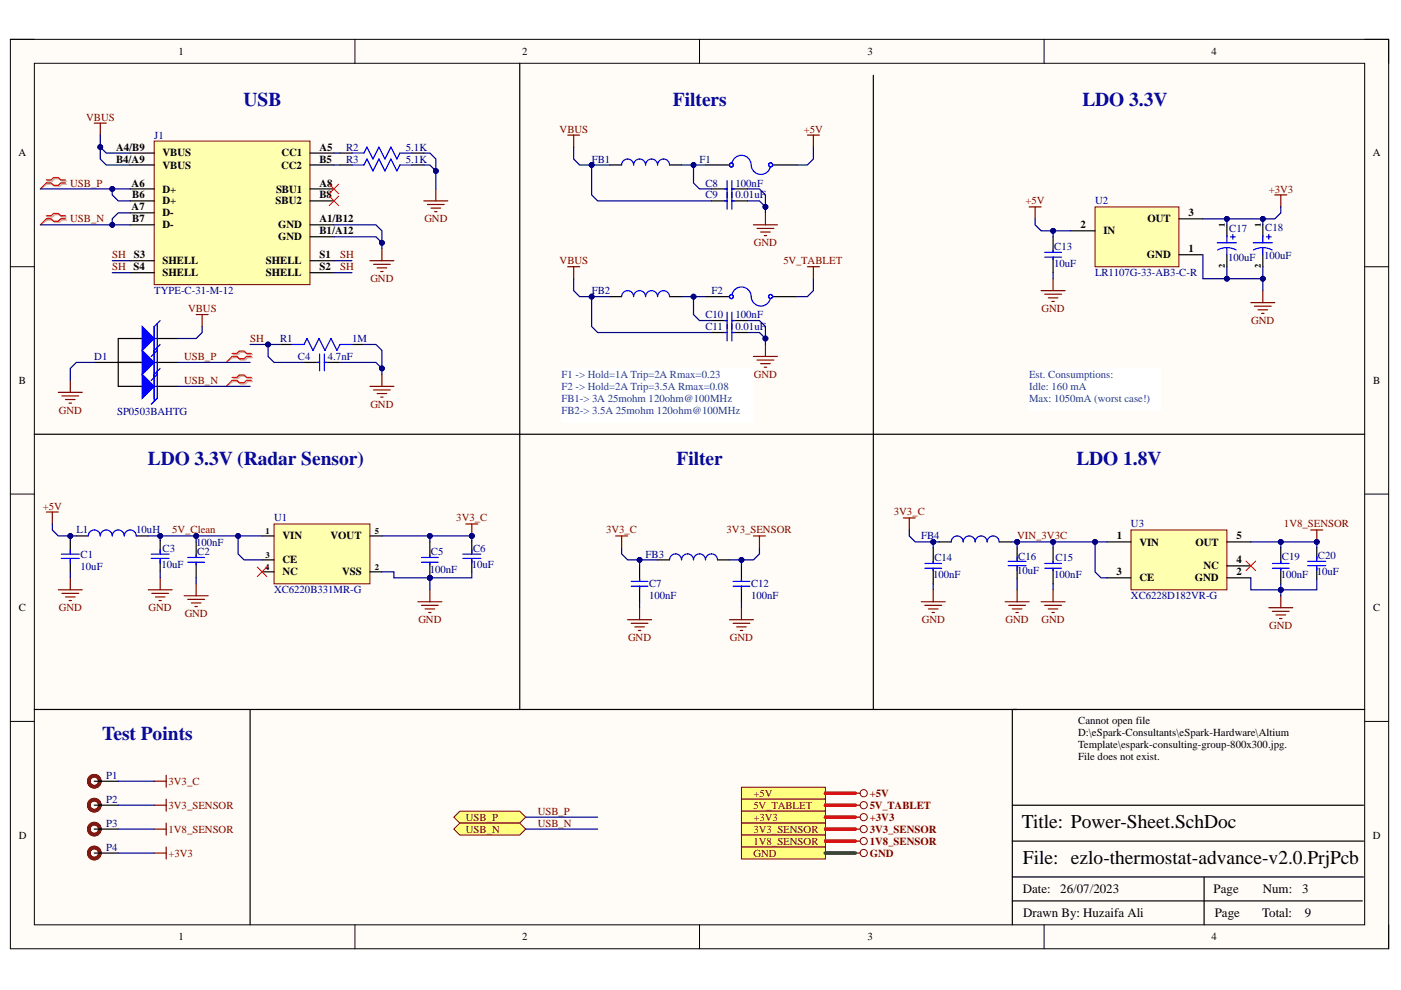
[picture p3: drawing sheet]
<svg xmlns="http://www.w3.org/2000/svg" width="297mm" height="210mm" viewBox="0 0 297 210" stroke-linecap="round" stroke-linejoin="round" font-family="sans-serif">
<path d="M2.2 8.3h292.2v192.9h-292.2z" fill-rule="evenodd" fill="#fffcf8"/>
<path d="M2.2 8.3h292.2v192.9h-292.2z" fill="none" stroke="#000" stroke-width=".21"/>
<path d="M7.3 13.4h282v182.7h-282z" fill-rule="evenodd" fill="#fffcf8"/>
<g fill="none" stroke="#000" stroke-width=".21">
<path d="M2.2 8.3h5.1M7.3 13.4h282v182.7h-282zM75.3 8.3v5.1M148.3 8.3v5.1M221.4 8.3v5.1M289.3 8.3h5.1v5.1M2.2 56.5h5.1M289.3 56.6h5.1M2.2 104.8h5.1M289.3 104.8h5.1M2.2 153h5.1M289.3 153h5.1"/>
<path d="M75.3 196.1v5.1M148.3 196.1v5.1M221.4 196.1v5.1M294.4 196.1v5.1"/>
</g>
<path d="M289.3 150.4h-74.7v45.7M214.6 178.3h74.5M214.6 170.7h74.5M214.6 191h74.2M214.6 185.9h74.5M255.3 185.9v10.2" fill="none" stroke="#000" stroke-width=".25"/>
<path d="M232.2 43.9h17.8v12.7h-17.8z" fill-rule="evenodd" fill="#ffffb0"/>
<path d="M232.2 43.9h17.8v12.7h-17.8z" fill="none" stroke="#800000" stroke-width=".21"/>
<path d="M227.1 48.9h5.1M250 54h5M250 46.4h5" fill="none" stroke="#000" stroke-width=".25"/>
<g fill="none" stroke="#800000" stroke-width=".25">
<path d="M218.2 43.9h2.5M219.5 43.9v2.5M270.3 41.3h2.5M271.5 41.3v2.6M265.2 64.2h5.1M266 64.9h3.5M266.7 65.7h2.1M267.5 66.4h.5M267.7 61.6v2.6M88.6 127.6h5.1M89.4 128.3h3.5M90.1 129.1h2.1"/>
<path d="M90.9 129.9h.5M91.1 125v2.6"/>
</g>
<path d="M32.7 29.9h33v30.5h-33z" fill-rule="evenodd" fill="#ffffb0"/>
<path d="M32.7 29.9h33v30.5h-33z" fill="none" stroke="#800000" stroke-width=".21"/>
<g fill="none" stroke="#000" stroke-width=".25">
<path d="M27.6 32.4h5.1M27.6 35h5.1M65.7 32.4h5.1M65.7 35h5.1M129.3 35h2.5M142 35h2.5M27.6 47.7h5.1M27.6 40.1h5.1M27.6 45.1h5.1M27.6 42.6h5.1M27.6 55.3h5.1M27.6 57.8h5.1"/>
<path d="M65.7 47.7h5.1M65.7 40.1h5.1M65.7 50.2h5.1M65.7 42.6h5.1M65.7 55.3h5.1M65.7 57.8h5.1M20 76.8h10.2M30.2 71.8h-5.1v10.1h5.1M32.7 76.8h5.1M32.7 71.8h5.1M129.3 62.9h2.5M142 62.9h2.5"/>
<path d="M32.7 81.9h5.1"/>
</g>
<g fill="none" stroke="#800000" stroke-width=".25">
<path d="M20 26.1h2.5M21.3 26.1v2.5M120.4 28.6h2.5M121.6 28.6v2.6M171.2 28.6h2.5M172.5 28.6v2.6M78.4 55.3h5.1M79.2 56h3.5M80 56.8h2M80.7 57.6h.5M81 52.7v2.6M89.9 42.6h5"/>
<path d="M90.6 43.4h3.6M91.4 44.1h2M92.2 44.9h.5M92.4 40.1v2.5M120.4 56.6h2.5M121.6 56.6v2.5M159.7 47.7h5.1M160.5 48.4h3.6M161.3 49.2h2M162 50h.5M162.3 45.1v2.6M171.2 56.6h2.5"/>
<path d="M172.5 56.6v2.5M81 79.4v2.5M159.7 75.6h5.1M160.5 76.3h3.6M161.3 77.1h2M162 77.9h.5M162.3 73v2.6M78.4 81.9h5.1M79.2 82.7h3.5M80 83.4h2M80.7 84.2h.5"/>
</g>
<path d="M69.8 39l2 2.1M71.8 39l-2 2.1M69.8 41.6l2 2M71.8 41.6l-2 2" fill="none" stroke="#f00" stroke-width=".21"/>
<path d="M131.8 35a1.27 1.27 0 0 1 1.3-1.3 1.27 1.27 0 0 1 1.2 1.3 1.27 1.27 0 0 1 1.3-1.3 1.27 1.27 0 0 1 1.3 1.3 1.27 1.27 0 0 1 1.2-1.3 1.27 1.27 0 0 1 1.3 1.3 1.27 1.27 0 0 1 1.3-1.3 1.27 1.27 0 0 1 1.3 1.3M131.8 62.9a1.27 1.27 0 0 1 1.3-1.3 1.27 1.27 0 0 1 1.2 1.3 1.27 1.27 0 0 1 1.3-1.3 1.27 1.27 0 0 1 1.3 1.3 1.27 1.27 0 0 1 1.2-1.3 1.27 1.27 0 0 1 1.3 1.3 1.27 1.27 0 0 1 1.3-1.3 1.27 1.27 0 0 1 1.3 1.3" fill="none" stroke="#00f" stroke-width=".25"/>
<path d="M30.2 69.2l2.5 2.6-2.5 2.5z" fill="#00f"/>
<path d="M30.2 69.2l2.5 2.6-2.5 2.5zM33.3 68.6v5.7l-1.2 1.3M34 68l-1.3 1.2v5.7" fill="none" stroke="#00f" stroke-width=".25"/>
<path d="M30.2 74.3l2.5 2.5-2.5 2.6z" fill="#00f"/>
<path d="M30.2 74.3l2.5 2.5-2.5 2.6zM33.3 73.7v5.7l-1.2 1.2M34 73l-1.3 1.3v5.7" fill="none" stroke="#00f" stroke-width=".25"/>
<path d="M30.2 79.4l2.5 2.5-2.5 2.6z" fill="#00f"/>
<path d="M30.2 79.4l2.5 2.5-2.5 2.6zM33.3 78.7v5.8l-1.2 1.2M34 78.1l-1.3 1.3v5.7M18.7 113.6a1.27 1.27 0 0 1 1.3-1.2 1.27 1.27 0 0 1 1.3 1.2 1.27 1.27 0 0 1 1.2-1.2 1.27 1.27 0 0 1 1.3 1.2 1.27 1.27 0 0 1 1.3-1.2 1.27 1.27 0 0 1 1.2 1.2 1.27 1.27 0 0 1 1.3-1.2 1.27 1.27 0 0 1 1.3 1.2" fill="none" stroke="#00f" stroke-width=".25"/>
<g fill="none" stroke="#800000" stroke-width=".25">
<path d="M223.3 59.1v2.5M41.6 66.7h2.5M42.9 66.7v2.5M220.7 61.6h5.1M221.5 62.4h3.6M222.3 63.2h2M223 63.9h.5M12.4 83.2h5M13.1 83.9h3.6M13.9 84.7h2M14.7 85.5h.5M14.9 80.6v2.6"/>
<path d="M9.8 108.6h2.6M11.1 108.6v2.5M98.8 111.1h2.5M100 111.1v2.5M39 126.3h5.1M39.8 127.1h3.6M40.6 127.8h2M41.3 128.6h.5M41.6 123.8v2.5"/>
</g>
<path d="M16.2 113.6h2.5M28.9 113.6h2.5" fill="none" stroke="#000" stroke-width=".25"/>
<circle cx="100" cy="113.6" r=".51" fill="#000080"/>
<circle cx="100" cy="113.6" r=".51" fill="none" stroke="#000080" stroke-width=".21"/>
<path d="M139.4 118.7h2.6M152.1 118.7h2.6" fill="none" stroke="#000" stroke-width=".25"/>
<path d="M142 118.7a1.27 1.27 0 0 1 1.2-1.3 1.27 1.27 0 0 1 1.3 1.3 1.27 1.27 0 0 1 1.3-1.3 1.27 1.27 0 0 1 1.2 1.3 1.27 1.27 0 0 1 1.3-1.3 1.27 1.27 0 0 1 1.3 1.3 1.27 1.27 0 0 1 1.3-1.3 1.27 1.27 0 0 1 1.2 1.3" fill="none" stroke="#00f" stroke-width=".25"/>
<path d="M130.5 113.6h2.6M131.8 113.6v2.6M159.7 113.6h2.6M161 113.6v2.6" fill="none" stroke="#800000" stroke-width=".25"/>
<path d="M239.8 112.4h20.3v12.7h-20.3z" fill-rule="evenodd" fill="#ffffb0"/>
<path d="M239.8 112.4h20.3v12.7h-20.3z" fill="none" stroke="#800000" stroke-width=".21"/>
<path d="M199.1 114.9h2.6M211.8 114.9h2.6M234.7 114.9h5.1M260.1 114.9h5.1M260.1 120h5.1M234.7 122.5h5.1M260.1 122.5h5.1" fill="none" stroke="#000" stroke-width=".25"/>
<path d="M264.2 119l2 2M266.2 119l-2 2" fill="none" stroke="#f00" stroke-width=".21"/>
<g fill="none" stroke="#800000" stroke-width=".25">
<path d="M191.5 109.8h2.6M192.8 109.8v2.6M277.9 112.4h2.5M279.2 112.4v2.5M195.3 127.6h5.1M196.1 128.3h3.5M196.8 129.1h2.1M197.6 129.9h.5M197.9 125.1v2.5M269 128.9h5.1M269.8 129.6h3.5M270.5 130.4h2.1"/>
<path d="M271.3 131.1h.5M271.5 126.3v2.6"/>
</g>
<path d="M201.7 114.9a1.27 1.27 0 0 1 1.2-1.3 1.27 1.27 0 0 1 1.3 1.3 1.27 1.27 0 0 1 1.3-1.3 1.27 1.27 0 0 1 1.3 1.3 1.27 1.27 0 0 1 1.2-1.3 1.27 1.27 0 0 1 1.3 1.3 1.27 1.27 0 0 1 1.3-1.3 1.27 1.27 0 0 1 1.2 1.3" fill="none" stroke="#00f" stroke-width=".25"/>
<circle cx="279.2" cy="114.9" r=".51" fill="#000080"/>
<circle cx="279.2" cy="114.9" r=".51" fill="none" stroke="#000080" stroke-width=".21"/>
<g fill="none" stroke="#000" stroke-width=".25">
<path d="M110.2 13.4v137M185.2 16v134.4M72.1 32.4h2.5M72.1 35h2.5M87.3 32.5h2.6M87.3 35h2.6M150.9 42.6h3.3M150.9 40.1h3.3M155.2 42.6h3.3M155.2 40.1h3.3M223.3 50.2v3.3M223.3 54.5v3.3"/>
<path d="M260.1 47.7v2.5M260.1 54v2.6M267.7 47.7v2.5M267.7 54v2.6M59.4 73h2.5M64.5 76.8h3.3M68.8 76.8h3.3M74.6 73h2.6M150.9 70.5h3.3M150.9 68h3.3M155.2 70.5h3.3M155.2 68h3.3"/>
<path d="M7.3 92.1h282M14.9 114.6v2.6M14.9 118.7v2.5M34 114.6v2.6M34 118.7v2.5M41.6 114.9v3.3M41.6 119.2v3.3M7.3 150.4h208.3"/>
</g>
<g fill="none" stroke="#00f" stroke-width=".25">
<path d="M74.6 32.4h2.6l.6-1.2 1.3 2.5 1.2-2.5 1.3 2.5 1.3-2.5 1.2 2.5 .7-1.3 2.5 .1M74.6 35h2.6l.6-1.3 1.3 2.6 1.2-2.6 1.3 2.6 1.3-2.6 1.2 2.6 .7-1.3h2.5M154.2 38.3v6.1M155.2 38.3v6.1M153.6 42.6h.6M153.6 40.1h.6M155.2 42.6h.5M155.2 40.1h.5M221.5 53.5h3.6M221.5 54.5h3.6M223.3 53v.5M223.3 54.5v.5"/>
<path d="M258.1 51.5h4.1M260.1 52.5l.8 .1 1.2 .4M260.1 52.5l-.8 .1-1.2 .4M260.1 50v1.5M260.1 52.5v1.5M260.9 50.2h1M261.4 49.7v1M265.7 51.5h4.1M267.7 52.5l.9 .1 1.1 .4M267.7 52.5l-.8 .1-1.1 .4M267.7 50v1.5M267.7 52.5v1.5"/>
<path d="M268.5 50.2h1M269 49.7v1M61.9 73h2.6l.6-1.2 1.3 2.5 1.2-2.5 1.3 2.5 1.3-2.5 1.2 2.5 .7-1.3h2.5M67.3 76.8h.5M67.8 75.1v3.5M68.8 75.1v3.5M68.8 76.8h.5M153.6 70.5h.6M153.6 68h.6M154.2 66.2v6.1M155.2 66.2v6.1M155.2 70.5h.5"/>
<path d="M155.2 68h.5M13 118.4h3.8M13 117.5h3.8M14.9 116.6v.9M14.9 118.5v.9M32.1 118.4h3.8M32.1 117.5h3.8M34 116.6v.9M34 118.5v.9M39.8 118.2h3.6M39.8 119.2h3.6M41.6 117.7v.5"/>
<path d="M41.6 119.2v.5"/>
</g>
<circle cx="91.1" cy="122.5" r=".51" fill="#000080"/>
<circle cx="91.1" cy="122.5" r=".51" fill="none" stroke="#000080" stroke-width=".21"/>
<path d="M91.1 114.9v3.3M91.1 119.2v3.3" fill="none" stroke="#000" stroke-width=".25"/>
<circle cx="91.1" cy="122.5" r=".51" fill="#000080"/>
<circle cx="91.1" cy="122.5" r=".51" fill="none" stroke="#000080" stroke-width=".21"/>
<g fill="none" stroke="#00f" stroke-width=".25">
<path d="M89.4 119.2h3.5M89.4 118.2h3.5M91.1 117.7v.5M91.1 119.2v.5M98.1 118.4h3.8M98.1 117.5h3.8M100 116.6v.9M100 118.5v.9M196.1 119.5h3.5M197.9 119v.5M213.7 119.9h3.9M213.7 119h3.9"/>
<path d="M215.6 118.1v.9M215.6 120v.9M221.5 119.5h3.6M223.3 119v.5M269.8 119.5h3.5M271.5 119v.5M277.3 119.9h3.8M277.3 119h3.8M279.2 118.1v.9M279.2 120v.9M133.8 123.3h3.6M133.8 124.3h3.6"/>
<path d="M135.6 122.8v.5M135.6 124.3v.5M155.4 123.3h3.6M155.4 124.3h3.6M157.2 122.8v.5M157.2 124.3v.5M196.1 120.5h3.5M197.9 120.5v.5M221.5 120.5h3.6M223.3 120.5v.5M269.8 120.5h3.5M271.5 120.5v.5"/>
</g>
<g fill="none" stroke="#000" stroke-width=".25">
<path d="M100 114.6v2.6M100 118.7v2.5M135.6 120v3.3M157.2 120v3.3M197.9 116.2v3.3M215.6 116.2v2.5M223.3 116.2v3.3M271.5 116.2v3.3M279.2 116.2v2.5M135.6 124.3v3.3M157.2 124.3v3.3M197.9 120.5v3.3"/>
<path d="M215.6 120.2v2.6M223.3 120.5v3.3M271.5 120.5v3.3M279.2 120.2v2.6M53 150.4v45.7M20 165.6h5.1M20 170.7h5.1M20 175.8h5.1M20 180.9h5.1"/>
</g>
<g fill="none" stroke="#5b0f00" stroke-width=".76">
<circle cx="20" cy="165.6" r="1.17"/>
<circle cx="20" cy="170.7" r="1.17"/>
<circle cx="20" cy="175.8" r="1.17"/>
<circle cx="20" cy="180.9" r="1.17"/>
</g>
<path d="M32.7 165.6h2.5M32.7 170.7h2.5M35.2 164.4v2.5M35.2 169.4v2.6M35.2 179.6v2.5M32.7 180.9h2.5" fill="none" stroke="#800000" stroke-width=".25"/>
<path d="M157.2 166.9h17.8v2.5h-17.8z" fill-rule="evenodd" fill="#ffff80"/>
<path d="M157.2 166.9h17.8v2.5h-17.8z" fill="none" stroke="#800000" stroke-width=".21"/>
<path d="M157.2 169.4h17.8v2.6h-17.8z" fill-rule="evenodd" fill="#ffff80"/>
<path d="M157.2 169.4h17.8v2.6h-17.8z" fill="none" stroke="#800000" stroke-width=".21"/>
<path d="M157.2 172h17.8v2.5h-17.8z" fill-rule="evenodd" fill="#ffff80"/>
<path d="M157.2 172h17.8v2.5h-17.8z" fill="none" stroke="#800000" stroke-width=".21"/>
<path d="M157.2 174.5h17.8v2.6h-17.8z" fill-rule="evenodd" fill="#ffff80"/>
<path d="M157.2 174.5h17.8v2.6h-17.8z" fill="none" stroke="#800000" stroke-width=".21"/>
<path d="M157.2 177.1h17.8v2.5h-17.8z" fill-rule="evenodd" fill="#ffff80"/>
<g fill="none" stroke="#800000" stroke-width=".21">
<path d="M157.2 177.1h17.8v2.5h-17.8z"/>
<circle cx="183.1" cy="178.3" r=".76"/>
<circle cx="183.1" cy="168.2" r=".76"/>
<circle cx="183.1" cy="173.3" r=".76"/>
<circle cx="183.1" cy="175.8" r=".76"/>
<circle cx="183.1" cy="170.7" r=".76"/>
</g>
<path d="M181.3 168.2h1.1M181.3 170.7h1.1M181.3 173.3h1.1M181.3 175.8h1.1M181.3 178.3h1.1" fill="none" stroke="#800000" stroke-width=".25"/>
<path d="M157.2 179.6h17.8v2.5h-17.8z" fill-rule="evenodd" fill="#ffff80"/>
<g fill="none" stroke="#800000" stroke-width=".21">
<path d="M157.2 179.6h17.8v2.5h-17.8z"/>
<circle cx="183.1" cy="180.9" r=".76"/>
</g>
<path d="M181.3 180.9h1.1" fill="none" stroke="#800000" stroke-width=".25"/>
<path d="M96.2 173.3l1.3-1.3h12.7l1.3 1.3-1.3 1.2h-12.7z" fill-rule="evenodd" fill="#ffff80"/>
<path d="M96.2 173.3l1.3-1.3h12.7l1.3 1.3-1.3 1.2h-12.7z" fill="none" stroke="#800000" stroke-width=".21"/>
<path d="M96.2 175.8l1.3-1.3h12.7l1.3 1.3-1.3 1.3h-12.7z" fill-rule="evenodd" fill="#ffff80"/>
<path d="M96.2 175.8l1.3-1.3h12.7l1.3 1.3-1.3 1.3h-12.7z" fill="none" stroke="#800000" stroke-width=".21"/>
<path d="M119.1 78.1h40.6v11.4h-40.6z" fill-rule="evenodd" fill="#fff"/>
<path d="M119.1 78.1h40.6v11.4h-40.6z" fill="none" stroke="#fff" stroke-width=".21"/>
<path d="M218.2 78.1h27.9v8.9h-27.9z" fill-rule="evenodd" fill="#fff"/>
<path d="M218.2 78.1h27.9v8.9h-27.9z" fill="none" stroke="#fff" stroke-width=".21"/>
<path d="M32.7 175.8h2.5M35.2 174.5v2.6" fill="none" stroke="#800000" stroke-width=".25"/>
<circle cx="215.6" cy="114.9" r=".51" fill="#000080"/>
<circle cx="215.6" cy="114.9" r=".51" fill="none" stroke="#000080" stroke-width=".21"/>
<g fill="none" stroke="#800000" stroke-width=".25">
<path d="M12.4 125h5M13.1 125.8h3.6M13.9 126.6h2M14.7 127.3h.5M14.9 122.5v2.5M31.4 125h5.1M32.2 125.8h3.5M32.9 126.6h2.1M33.7 127.3h.5M34 122.5v2.5M133.1 131.4h5M133.8 132.2h3.6"/>
<path d="M134.6 132.9h2M135.4 133.7h.5M135.6 128.9v2.5M154.7 131.4h5M155.4 132.2h3.6M156.2 132.9h2M156.9 133.7h.6M157.2 128.9v2.5M213.1 127.6h5.1M213.9 128.3h3.5M214.6 129.1h2.1M215.4 129.9h.5"/>
<path d="M215.6 125.1v2.5M220.7 127.6h5.1M221.5 128.3h3.6M222.3 129.1h2M223 129.9h.5M223.3 125.1v2.5"/>
</g>
<path d="M10.1 38.4h1l.5-.5h1l.5 .5h1M10.1 39h1l.5 .6h1l.5-.6h1M10.1 46h1l.5-.5h1l.5 .5h1M10.1 46.7h1l.5 .5h1l.5-.5h1M49.5 75.2h1l.5-.5h1l.5 .5h1M49.5 75.8h1l.5 .5h1l.5-.5h1M49.5 80.3h1l.5-.5h1l.5 .5h1M49.5 80.9h1l.5 .5h1l.5-.5h1" fill="none" stroke="#d0a19e" stroke-width=".25"/>
<path d="M10.1 39l-1.5 1.1M10.1 46.7l-1.5 1M49.5 75.8l-1.6 1M49.5 80.9l-1.6 1" fill="none" stroke="#d0a19e" stroke-width=".21"/>
<path d="M9.8 38.2h1l.5-.6h1.1l.5 .6h1M9.8 38.8h1l.5 .5h1.1l.5-.5h1M9.8 45.8h1l.5-.5h1.1l.5 .5h1M9.8 46.4h1l.5 .5h1.1l.5-.5h1M49.2 74.9h1l.5-.5h1.1l.5 .5h1M49.2 75.6h1l.5 .5h1.1l.5-.5h1M49.2 80h1l.5-.5h1.1l.5 .5h1M49.2 80.6h1l.5 .6h1.1l.5-.6h1" fill="none" stroke="#f00" stroke-width=".25"/>
<path d="M9.8 38.8l-1.2 1.3M9.8 46.4l-1.2 1.3M49.2 75.6l-1.3 1.2M49.2 80.6l-1.3 1.3" fill="none" stroke="#f00" stroke-width=".21"/>
<g fill="none" stroke="#00f" stroke-width=".25">
<path d="M155.2 34.5a2.05 2.05 0 0 1 2.2-1.6 2.05 2.05 0 0 1 1.9 2.1M159.3 35.1a2.05 2.05 0 0 0 1.9 1.9 2.05 2.05 0 0 0 2.1-1.6M155.2 62.4a2.05 2.05 0 0 1 2.2-1.5 2.05 2.05 0 0 1 1.9 2M159.3 63a2.05 2.05 0 0 0 1.9 1.9 2.05 2.05 0 0 0 2.1-1.6"/>
<circle cx="155.1" cy="35" r=".42"/>
<circle cx="163.4" cy="35" r=".43"/>
<circle cx="155.1" cy="62.9" r=".42"/>
<circle cx="163.4" cy="62.9" r=".43"/>
</g>
<path d="M149.6 35h5.1M163.9 35h5M149.6 62.9h5.1M163.9 62.9h5" fill="none" stroke="#000" stroke-width=".25"/>
<path d="M58.1 111.1h20.3v12.7h-20.3z" fill-rule="evenodd" fill="#ffffb0"/>
<path d="M58.1 111.1h20.3v12.7h-20.3z" fill="none" stroke="#800000" stroke-width=".21"/>
<path d="M55.6 113.6h2.5M55.6 118.7h2.5M78.4 113.6h2.6M55.6 121.2h2.5M78.4 121.2h2.6" fill="none" stroke="#000" stroke-width=".25"/>
<path d="M70.8 32.4h1.3M70.8 35h1.3M89.9 35h1.2l1.3 1.3" fill="none" stroke="#000080" stroke-width=".25"/>
<circle cx="92.4" cy="36.3" r=".51" fill="#000080"/>
<circle cx="92.4" cy="36.3" r=".51" fill="none" stroke="#000080" stroke-width=".21"/>
<path d="M70.8 50.2h8.9l1.3 1.3" fill="none" stroke="#000080" stroke-width=".25"/>
<circle cx="81" cy="51.5" r=".51" fill="#000080"/>
<circle cx="81" cy="51.5" r=".51" fill="none" stroke="#000080" stroke-width=".21"/>
<path d="M21.3 28.6v5.1l1.2 1.3h5.1" fill="none" stroke="#000080" stroke-width=".25"/>
<circle cx="21.3" cy="31.2" r=".51" fill="#000080"/>
<circle cx="21.3" cy="31.2" r=".51" fill="none" stroke="#000080" stroke-width=".21"/>
<path d="M21.3 31.2l1.2 1.2h5.1" fill="none" stroke="#000080" stroke-width=".25"/>
<circle cx="21.3" cy="31.2" r=".51" fill="#000080"/>
<circle cx="21.3" cy="31.2" r=".51" fill="none" stroke="#000080" stroke-width=".21"/>
<path d="M23.8 40.1v1.2l1.3 1.3h2.5" fill="none" stroke="#000080" stroke-width=".25"/>
<circle cx="23.8" cy="40.1" r=".51" fill="#000080"/>
<circle cx="23.8" cy="40.1" r=".51" fill="none" stroke="#000080" stroke-width=".21"/>
<path d="M27.6 45.1h-2.5l-1.3 1.3v1.3" fill="none" stroke="#000080" stroke-width=".25"/>
<circle cx="23.8" cy="47.7" r=".51" fill="#000080"/>
<circle cx="23.8" cy="47.7" r=".51" fill="none" stroke="#000080" stroke-width=".21"/>
<path d="M158.5 40.1h2.5l1.3 1.2v3.8" fill="none" stroke="#000080" stroke-width=".25"/>
<circle cx="162.3" cy="43.9" r=".51" fill="#000080"/>
<circle cx="162.3" cy="43.9" r=".51" fill="none" stroke="#000080" stroke-width=".21"/>
<path d="M147 35v3.8l1.3 1.3h2.6M172.5 31.2v2.5l-1.3 1.3h-2.3" fill="none" stroke="#000080" stroke-width=".25"/>
<circle cx="147" cy="35" r=".51" fill="#000080"/>
<circle cx="147" cy="35" r=".51" fill="none" stroke="#000080" stroke-width=".21"/>
<path d="M158.5 42.6h2.5l1.3 1.3" fill="none" stroke="#000080" stroke-width=".25"/>
<circle cx="162.3" cy="43.9" r=".51" fill="#000080"/>
<circle cx="162.3" cy="43.9" r=".51" fill="none" stroke="#000080" stroke-width=".21"/>
<path d="M125.4 35v6.3l1.3 1.3h24.2" fill="none" stroke="#000080" stroke-width=".25"/>
<circle cx="125.4" cy="35" r=".51" fill="#000080"/>
<circle cx="125.4" cy="35" r=".51" fill="none" stroke="#000080" stroke-width=".21"/>
<path d="M158.5 68h2.5l1.3 1.2v3.8" fill="none" stroke="#000080" stroke-width=".25"/>
<circle cx="162.3" cy="71.8" r=".51" fill="#000080"/>
<circle cx="162.3" cy="71.8" r=".51" fill="none" stroke="#000080" stroke-width=".21"/>
<path d="M172.5 59.1v2.5l-1.3 1.3h-2.3M147 62.9v3.8l1.3 1.3h2.6" fill="none" stroke="#000080" stroke-width=".25"/>
<circle cx="147" cy="62.9" r=".51" fill="#000080"/>
<circle cx="147" cy="62.9" r=".51" fill="none" stroke="#000080" stroke-width=".21"/>
<path d="M158.5 70.5h2.5l1.3 1.3" fill="none" stroke="#000080" stroke-width=".25"/>
<circle cx="162.3" cy="71.8" r=".51" fill="#000080"/>
<circle cx="162.3" cy="71.8" r=".51" fill="none" stroke="#000080" stroke-width=".21"/>
<path d="M125.4 62.9v6.3l1.3 1.3h24.2" fill="none" stroke="#000080" stroke-width=".25"/>
<circle cx="125.4" cy="62.9" r=".51" fill="#000080"/>
<circle cx="125.4" cy="62.9" r=".51" fill="none" stroke="#000080" stroke-width=".21"/>
<path d="M23.8 55.3h3.8M23.8 57.8h3.8M70.8 55.3h3.8M70.8 57.8h3.8M20 76.8h-3.8l-1.3 1.3v2.5M37.8 76.8h15.2M42.9 69.2v1.3l-1.3 1.3h-3.8M56.8 73v2.6l1.3 1.2h6.4M37.8 81.9h15.2" fill="none" stroke="#000080" stroke-width=".25"/>
<circle cx="56.8" cy="73" r=".51" fill="#000080"/>
<circle cx="56.8" cy="73" r=".51" fill="none" stroke="#000080" stroke-width=".21"/>
<path d="M77.2 73h2.5l1.3 1.3v5.1" fill="none" stroke="#000080" stroke-width=".25"/>
<circle cx="81" cy="78.1" r=".51" fill="#000080"/>
<circle cx="81" cy="78.1" r=".51" fill="none" stroke="#000080" stroke-width=".21"/>
<path d="M72.1 76.8h7.6l1.3 1.3" fill="none" stroke="#000080" stroke-width=".25"/>
<circle cx="81" cy="78.1" r=".51" fill="#000080"/>
<circle cx="81" cy="78.1" r=".51" fill="none" stroke="#000080" stroke-width=".21"/>
<path d="M70.8 47.7h8.9l1.3 1.2v3.8" fill="none" stroke="#000080" stroke-width=".25"/>
<circle cx="81" cy="51.5" r=".51" fill="#000080"/>
<circle cx="81" cy="51.5" r=".51" fill="none" stroke="#000080" stroke-width=".21"/>
<path d="M89.9 32.5h1.2l1.3 1.2v6.4" fill="none" stroke="#000080" stroke-width=".25"/>
<circle cx="92.4" cy="36.3" r=".51" fill="#000080"/>
<circle cx="92.4" cy="36.3" r=".51" fill="none" stroke="#000080" stroke-width=".21"/>
<path d="M11.1 111.1v1.3l1.3 1.2h3.8" fill="none" stroke="#000080" stroke-width=".25"/>
<circle cx="14.9" cy="113.6" r=".51" fill="#000080"/>
<circle cx="14.9" cy="113.6" r=".51" fill="none" stroke="#000080" stroke-width=".21"/>
<path d="M8.6 47.7h19" fill="none" stroke="#000080" stroke-width=".25"/>
<circle cx="23.8" cy="47.7" r=".51" fill="#000080"/>
<circle cx="23.8" cy="47.7" r=".51" fill="none" stroke="#000080" stroke-width=".21"/>
<path d="M8.6 40.1h19" fill="none" stroke="#000080" stroke-width=".25"/>
<circle cx="23.8" cy="40.1" r=".51" fill="#000080"/>
<circle cx="23.8" cy="40.1" r=".51" fill="none" stroke="#000080" stroke-width=".21"/>
<path d="M53 73h6.4" fill="none" stroke="#000080" stroke-width=".25"/>
<circle cx="56.8" cy="73" r=".51" fill="#000080"/>
<circle cx="56.8" cy="73" r=".51" fill="none" stroke="#000080" stroke-width=".21"/>
<path d="M144.5 35h5.1" fill="none" stroke="#000080" stroke-width=".25"/>
<circle cx="147" cy="35" r=".51" fill="#000080"/>
<circle cx="147" cy="35" r=".51" fill="none" stroke="#000080" stroke-width=".21"/>
<path d="M121.6 59.1v2.5l1.3 1.3h6.4" fill="none" stroke="#000080" stroke-width=".25"/>
<circle cx="125.4" cy="62.9" r=".51" fill="#000080"/>
<circle cx="125.4" cy="62.9" r=".51" fill="none" stroke="#000080" stroke-width=".21"/>
<path d="M121.6 31.2v2.5l1.3 1.3h6.4" fill="none" stroke="#000080" stroke-width=".25"/>
<circle cx="125.4" cy="35" r=".51" fill="#000080"/>
<circle cx="125.4" cy="35" r=".51" fill="none" stroke="#000080" stroke-width=".21"/>
<path d="M131.8 116.2v1.2l1.3 1.3h6.3" fill="none" stroke="#000080" stroke-width=".25"/>
<circle cx="135.6" cy="118.7" r=".51" fill="#000080"/>
<circle cx="135.6" cy="118.7" r=".51" fill="none" stroke="#000080" stroke-width=".21"/>
<path d="M192.8 112.4v1.2l1.3 1.3h5" fill="none" stroke="#000080" stroke-width=".25"/>
<circle cx="197.9" cy="114.9" r=".51" fill="#000080"/>
<circle cx="197.9" cy="114.9" r=".51" fill="none" stroke="#000080" stroke-width=".21"/>
<path d="M214.4 114.9h20.3" fill="none" stroke="#000080" stroke-width=".25"/>
<circle cx="215.6" cy="114.9" r=".51" fill="#000080"/>
<circle cx="215.6" cy="114.9" r=".51" fill="none" stroke="#000080" stroke-width=".21"/>
<circle cx="223.3" cy="114.9" r=".51" fill="#000080"/>
<circle cx="223.3" cy="114.9" r=".51" fill="none" stroke="#000080" stroke-width=".21"/>
<circle cx="232.2" cy="114.9" r=".51" fill="#000080"/>
<circle cx="232.2" cy="114.9" r=".51" fill="none" stroke="#000080" stroke-width=".21"/>
<path d="M144.5 62.9h5.1M25.1 165.6h7.6M25.1 170.7h7.6M25.1 175.8h7.6M111.5 175.8h15.2M111.5 173.3h15.2M25.1 180.9h7.6" fill="none" stroke="#000080" stroke-width=".25"/>
<path d="M175 168.2h6.3M175 170.7h6.3M175 173.3h6.3M175 175.8h6.3M175 178.3h6.3" fill="none" stroke="#f00" stroke-width=".76"/>
<path d="M175 180.9h6.3" fill="none" stroke="#274e13" stroke-width=".76"/>
<circle cx="147" cy="62.9" r=".51" fill="#000080"/>
<circle cx="147" cy="62.9" r=".51" fill="none" stroke="#000080" stroke-width=".21"/>
<path d="M41.6 113.6v1.3" fill="none" stroke="#000080" stroke-width=".25"/>
<circle cx="41.6" cy="113.6" r=".51" fill="#000080"/>
<circle cx="41.6" cy="113.6" r=".51" fill="none" stroke="#000080" stroke-width=".21"/>
<path d="M34 113.6v1" fill="none" stroke="#000080" stroke-width=".25"/>
<circle cx="34" cy="113.6" r=".51" fill="#000080"/>
<circle cx="34" cy="113.6" r=".51" fill="none" stroke="#000080" stroke-width=".21"/>
<path d="M14.9 113.6v1" fill="none" stroke="#000080" stroke-width=".25"/>
<circle cx="14.9" cy="113.6" r=".51" fill="#000080"/>
<circle cx="14.9" cy="113.6" r=".51" fill="none" stroke="#000080" stroke-width=".21"/>
<path d="M50.5 113.6v3.8l1.3 1.3h3.8" fill="none" stroke="#000080" stroke-width=".25"/>
<circle cx="50.5" cy="113.6" r=".51" fill="#000080"/>
<circle cx="50.5" cy="113.6" r=".51" fill="none" stroke="#000080" stroke-width=".21"/>
<path d="M91.1 113.6v1.3M14.9 121.2v1.3M34 121.2v1.3M41.6 122.5v1.3" fill="none" stroke="#000080" stroke-width=".25"/>
<circle cx="91.1" cy="113.6" r=".51" fill="#000080"/>
<circle cx="91.1" cy="113.6" r=".51" fill="none" stroke="#000080" stroke-width=".21"/>
<path d="M100 113.6v1" fill="none" stroke="#000080" stroke-width=".25"/>
<circle cx="100" cy="113.6" r=".51" fill="#000080"/>
<circle cx="100" cy="113.6" r=".51" fill="none" stroke="#000080" stroke-width=".21"/>
<path d="M91.1 122.5v2.5" fill="none" stroke="#000080" stroke-width=".25"/>
<circle cx="91.1" cy="122.5" r=".51" fill="#000080"/>
<circle cx="91.1" cy="122.5" r=".51" fill="none" stroke="#000080" stroke-width=".21"/>
<path d="M81 113.6h19" fill="none" stroke="#000080" stroke-width=".25"/>
<circle cx="91.1" cy="113.6" r=".51" fill="#000080"/>
<circle cx="91.1" cy="113.6" r=".51" fill="none" stroke="#000080" stroke-width=".21"/>
<circle cx="100" cy="113.6" r=".51" fill="#000080"/>
<circle cx="100" cy="113.6" r=".51" fill="none" stroke="#000080" stroke-width=".21"/>
<path d="M265.2 122.5v2.6h14v-2.3" fill="none" stroke="#000080" stroke-width=".25"/>
<circle cx="271.5" cy="125.1" r=".51" fill="#000080"/>
<circle cx="271.5" cy="125.1" r=".51" fill="none" stroke="#000080" stroke-width=".21"/>
<path d="M271.5 123.8v1.3" fill="none" stroke="#000080" stroke-width=".25"/>
<circle cx="271.5" cy="125.1" r=".51" fill="#000080"/>
<circle cx="271.5" cy="125.1" r=".51" fill="none" stroke="#000080" stroke-width=".21"/>
<path d="M271.5 125.1v1.2" fill="none" stroke="#000080" stroke-width=".25"/>
<circle cx="271.5" cy="125.1" r=".51" fill="#000080"/>
<circle cx="271.5" cy="125.1" r=".51" fill="none" stroke="#000080" stroke-width=".21"/>
<path d="M265.2 114.9h14v1.3" fill="none" stroke="#000080" stroke-width=".25"/>
<circle cx="279.2" cy="114.9" r=".51" fill="#000080"/>
<circle cx="279.2" cy="114.9" r=".51" fill="none" stroke="#000080" stroke-width=".21"/>
<circle cx="271.5" cy="114.9" r=".51" fill="#000080"/>
<circle cx="271.5" cy="114.9" r=".51" fill="none" stroke="#000080" stroke-width=".21"/>
<path d="M271.5 114.9v1.3" fill="none" stroke="#000080" stroke-width=".25"/>
<circle cx="271.5" cy="114.9" r=".51" fill="#000080"/>
<circle cx="271.5" cy="114.9" r=".51" fill="none" stroke="#000080" stroke-width=".21"/>
<path d="M135.6 118.7v1.3" fill="none" stroke="#000080" stroke-width=".25"/>
<circle cx="135.6" cy="118.7" r=".51" fill="#000080"/>
<circle cx="135.6" cy="118.7" r=".51" fill="none" stroke="#000080" stroke-width=".21"/>
<path d="M197.9 114.9v1.3M135.6 127.6v1.3" fill="none" stroke="#000080" stroke-width=".25"/>
<circle cx="197.9" cy="114.9" r=".51" fill="#000080"/>
<circle cx="197.9" cy="114.9" r=".51" fill="none" stroke="#000080" stroke-width=".21"/>
<path d="M232.2 114.9v6.3l1.2 1.3h1.3M197.9 123.8v1.3" fill="none" stroke="#000080" stroke-width=".25"/>
<circle cx="232.2" cy="114.9" r=".51" fill="#000080"/>
<circle cx="232.2" cy="114.9" r=".51" fill="none" stroke="#000080" stroke-width=".21"/>
<path d="M223.3 114.9v1.3" fill="none" stroke="#000080" stroke-width=".25"/>
<circle cx="223.3" cy="114.9" r=".51" fill="#000080"/>
<circle cx="223.3" cy="114.9" r=".51" fill="none" stroke="#000080" stroke-width=".21"/>
<path d="M215.6 114.9v1.3" fill="none" stroke="#000080" stroke-width=".25"/>
<circle cx="215.6" cy="114.9" r=".51" fill="#000080"/>
<circle cx="215.6" cy="114.9" r=".51" fill="none" stroke="#000080" stroke-width=".21"/>
<path d="M161 116.2v1.2l-1.3 1.3h-5M157.2 127.6v1.3M215.6 122.8v2.3M223.3 123.8v1.3" fill="none" stroke="#000080" stroke-width=".25"/>
<circle cx="157.2" cy="118.7" r=".51" fill="#000080"/>
<circle cx="157.2" cy="118.7" r=".51" fill="none" stroke="#000080" stroke-width=".21"/>
<path d="M157.2 118.7v1.3" fill="none" stroke="#000080" stroke-width=".25"/>
<circle cx="157.2" cy="118.7" r=".51" fill="#000080"/>
<circle cx="157.2" cy="118.7" r=".51" fill="none" stroke="#000080" stroke-width=".21"/>
<path d="M219.5 46.4v1.3l1.2 1.2h6.4M223.3 57.8v1.3" fill="none" stroke="#000080" stroke-width=".25"/>
<circle cx="223.3" cy="48.9" r=".51" fill="#000080"/>
<circle cx="223.3" cy="48.9" r=".51" fill="none" stroke="#000080" stroke-width=".21"/>
<path d="M223.3 48.9v1.3" fill="none" stroke="#000080" stroke-width=".25"/>
<circle cx="223.3" cy="48.9" r=".51" fill="#000080"/>
<circle cx="223.3" cy="48.9" r=".51" fill="none" stroke="#000080" stroke-width=".21"/>
<path d="M271.5 43.9v1.2l-1.2 1.3h-15.3" fill="none" stroke="#000080" stroke-width=".25"/>
<circle cx="267.7" cy="46.4" r=".51" fill="#000080"/>
<circle cx="267.7" cy="46.4" r=".51" fill="none" stroke="#000080" stroke-width=".21"/>
<circle cx="260.1" cy="46.4" r=".51" fill="#000080"/>
<circle cx="260.1" cy="46.4" r=".51" fill="none" stroke="#000080" stroke-width=".21"/>
<path d="M267.7 46.4v1.3" fill="none" stroke="#000080" stroke-width=".25"/>
<circle cx="267.7" cy="46.4" r=".51" fill="#000080"/>
<circle cx="267.7" cy="46.4" r=".51" fill="none" stroke="#000080" stroke-width=".21"/>
<path d="M260.1 46.4v1.3" fill="none" stroke="#000080" stroke-width=".25"/>
<circle cx="260.1" cy="46.4" r=".51" fill="#000080"/>
<circle cx="260.1" cy="46.4" r=".51" fill="none" stroke="#000080" stroke-width=".21"/>
<path d="M255 54v5.1h12.7v-2.5" fill="none" stroke="#000080" stroke-width=".25"/>
<circle cx="260.1" cy="59.1" r=".51" fill="#000080"/>
<circle cx="260.1" cy="59.1" r=".51" fill="none" stroke="#000080" stroke-width=".21"/>
<circle cx="267.7" cy="59.1" r=".51" fill="#000080"/>
<circle cx="267.7" cy="59.1" r=".51" fill="none" stroke="#000080" stroke-width=".21"/>
<path d="M267.7 59.1v2.5" fill="none" stroke="#000080" stroke-width=".25"/>
<circle cx="267.7" cy="59.1" r=".51" fill="#000080"/>
<circle cx="267.7" cy="59.1" r=".51" fill="none" stroke="#000080" stroke-width=".21"/>
<path d="M260.1 56.6v2.5" fill="none" stroke="#000080" stroke-width=".25"/>
<circle cx="260.1" cy="59.1" r=".51" fill="#000080"/>
<circle cx="260.1" cy="59.1" r=".51" fill="none" stroke="#000080" stroke-width=".21"/>
<path d="M81 121.2h2.5v1.3h16.5v-1.3" fill="none" stroke="#000080" stroke-width=".25"/>
<circle cx="91.1" cy="122.5" r=".51" fill="#000080"/>
<circle cx="91.1" cy="122.5" r=".51" fill="none" stroke="#000080" stroke-width=".21"/>
<path d="M31.4 113.6h24.2" fill="none" stroke="#000080" stroke-width=".25"/>
<circle cx="34" cy="113.6" r=".51" fill="#000080"/>
<circle cx="34" cy="113.6" r=".51" fill="none" stroke="#000080" stroke-width=".21"/>
<circle cx="41.6" cy="113.6" r=".51" fill="#000080"/>
<circle cx="41.6" cy="113.6" r=".51" fill="none" stroke="#000080" stroke-width=".21"/>
<circle cx="50.5" cy="113.6" r=".51" fill="#000080"/>
<circle cx="50.5" cy="113.6" r=".51" fill="none" stroke="#000080" stroke-width=".21"/>
<path d="M54.5 120.2l2.1 2.1M56.6 120.2l-2.1 2.1" fill="none" stroke="#f00" stroke-width=".21"/>
<g font-size="4.1" fill="#0b0b8e">
<text x="51.6" y="22.4">USB</text>
<text x="142.7" y="22.4">Filters</text>
<text x="229.5" y="22.4">LDO 3.3V</text>
<text x="31.3" y="98.5">LDO 3.3V (Radar Sensor)</text>
<text x="143.4" y="98.5">Filter</text>
<text x="228.2" y="98.5">LDO 1.8V</text>
<text x="21.7" y="156.9">Test Points</text>
</g>
<g font-size="4.1">
<text x="216.7" y="175.6">Title: Power-Sheet.SchDoc</text>
<text x="216.9" y="183.3">File: ezlo-thermostat-advance-v2.0.PrjPcb</text>
</g>
<g font-size="2.7">
<text x="216.8" y="189.4">Date:</text>
<text x="224.8" y="189.4">26/07/2023</text>
<text x="257.3" y="189.4">Page</text>
<text x="267.7" y="189.4">Num:</text>
<text x="276.1" y="189.4">3</text>
<text x="216.9" y="194.4">Drawn By: Huzaifa Ali</text>
<text x="257.6" y="194.4">Page</text>
<text x="267.6" y="194.4">Total:</text>
<text x="276.6" y="194.4">9</text>
</g>
<g font-size="2.3">
<text x="37.8" y="11.6">1</text>
<text x="110.7" y="11.6">2</text>
<text x="183.9" y="11.6">3</text>
<text x="256.8" y="11.6">4</text>
<text x="3.9" y="33.2">A</text>
<text x="24.6" y="31.9">A4/B9</text>
<text x="24.6" y="34.5">B4/A9</text>
<text x="34.5" y="33.2">VBUS</text>
<text x="34.5" y="35.8">VBUS</text>
<text x="59.6" y="35.8">CC2</text>
<text x="59.7" y="33.2">CC1</text>
<text x="67.7" y="31.9">A5</text>
<text x="67.7" y="34.5">B5</text>
<text x="291" y="33.2">A</text>
<text x="27.9" y="39.6">A6</text>
<text x="34.5" y="40.8">D+</text>
<text x="58.5" y="40.8">SBU1</text>
<text x="67.7" y="39.6">A8</text>
<text x="27.9" y="44.6">A7</text>
<text x="28" y="42.1">B6</text>
<text x="28" y="47.2">B7</text>
<text x="34.5" y="45.9">D-</text>
<text x="34.5" y="43.4">D+</text>
<text x="58.4" y="43.4">SBU2</text>
<text x="67.7" y="47.2">A1/B12</text>
<text x="67.7" y="42.1">B8</text>
<text x="243.3" y="47.2">OUT</text>
<text x="252" y="45.9">3</text>
<text x="34.5" y="48.4">D-</text>
<text x="58.9" y="48.4">GND</text>
<text x="58.9" y="51">GND</text>
<text x="67.7" y="49.7">B1/A12</text>
<text x="229.1" y="48.4">2</text>
<text x="234" y="49.7">IN</text>
<text x="252" y="53.5">1</text>
<text x="28.3" y="57.3">S4</text>
<text x="28.4" y="54.8">S3</text>
<text x="34.5" y="56">SHELL</text>
<text x="34.5" y="58.6">SHELL</text>
<text x="56.4" y="56">SHELL</text>
<text x="56.4" y="58.6">SHELL</text>
<text x="67.7" y="54.8">S1</text>
<text x="67.7" y="57.3">S2</text>
<text x="243.2" y="54.8">GND</text>
<text x="4" y="81.4">B</text>
<text x="291.2" y="81.4">B</text>
<text x="59.9" y="114.4">VIN</text>
<text x="59.9" y="119.5">CE</text>
<text x="70.1" y="114.4">VOUT</text>
<text x="236.8" y="114.4">1</text>
<text x="241.6" y="115.7">VIN</text>
<text x="253.5" y="115.7">OUT</text>
<text x="262.2" y="114.4">5</text>
<text x="262.2" y="119.5">4</text>
<text x="59.9" y="122">NC</text>
<text x="72.5" y="122">VSS</text>
<text x="236.7" y="122">3</text>
<text x="241.6" y="123.3">CE</text>
<text x="253.3" y="123.3">GND</text>
<text x="255.1" y="120.7">NC</text>
<text x="262.2" y="122">2</text>
<text x="4" y="129.6">C</text>
<text x="291.2" y="129.6">C</text>
<text x="228.6" y="153.5">Cannot open file</text>
<text x="228.6" y="156">D:\eSpark-Consultants\eSpark-Hardware\Altium</text>
<text x="228.6" y="158.5">Template\espark-consulting-group-800x300.jpg.</text>
<text x="228.6" y="161.1">File does not exist.</text>
<text x="4" y="177.8">D</text>
<text x="291.1" y="177.8">D</text>
<text x="37.8" y="199.4">1</text>
<text x="110.7" y="199.4">2</text>
<text x="183.9" y="199.4">3</text>
<text x="256.8" y="199.4">4</text>
</g>
<g font-size="2.3" fill="#800000">
<text x="18.3" y="25.6">VBUS</text>
<text x="118.6" y="28.1">VBUS</text>
<text x="170.4" y="28.1">+5V</text>
<text x="14.9" y="39.6">USB_P</text>
<text x="269" y="40.8">+3V3</text>
<text x="14.9" y="47.2">USB_N</text>
<text x="90" y="47.2">GND</text>
<text x="217.4" y="43.4">+5V</text>
<text x="159.8" y="52.2">GND</text>
<text x="23.8" y="54.8">SH</text>
<text x="23.8" y="57.3">SH</text>
<text x="72.1" y="54.8">SH</text>
<text x="72.1" y="57.3">SH</text>
<text x="78.5" y="59.8">GND</text>
<text x="118.6" y="56">VBUS</text>
<text x="166.1" y="56">5V_TABLET</text>
<text x="39.9" y="66.2">VBUS</text>
<text x="220.8" y="66.2">GND</text>
<text x="265.3" y="68.7">GND</text>
<text x="39" y="76.3">USB_P</text>
<text x="53" y="72.5">SH</text>
<text x="39" y="81.4">USB_N</text>
<text x="159.8" y="80.1">GND</text>
<text x="12.5" y="87.7">GND</text>
<text x="78.5" y="86.5">GND</text>
<text x="9" y="108">+5V</text>
<text x="36.5" y="113.1">5V_Clean</text>
<text x="96.7" y="110.6">3V3_C</text>
<text x="128.5" y="113.1">3V3_C</text>
<text x="154" y="113.1">3V3_SENSOR</text>
<text x="189.5" y="109.3">3V3_C</text>
<text x="272.2" y="111.8">1V8_SENSOR</text>
<text x="215.6" y="114.4">VIN_3V3C</text>
<text x="12.5" y="129.6">GND</text>
<text x="31.5" y="129.6">GND</text>
<text x="39.2" y="130.9">GND</text>
<text x="88.7" y="132.1">GND</text>
<text x="133.2" y="135.9">GND</text>
<text x="154.8" y="135.9">GND</text>
<text x="195.4" y="132.1">GND</text>
<text x="213.2" y="132.1">GND</text>
<text x="220.8" y="132.1">GND</text>
<text x="269.1" y="133.4">GND</text>
<text x="35.7" y="166.4">3V3_C</text>
<text x="35.7" y="171.5">3V3_SENSOR</text>
<text x="114" y="172.7">USB_P</text>
<text x="159.7" y="168.9">+5V</text>
<text x="159.7" y="171.5">5V_TABLET</text>
<text x="184.4" y="168.9">+5V</text>
<text x="184.4" y="171.5">5V_TABLET</text>
<text x="35.7" y="176.5">1V8_SENSOR</text>
<text x="98.8" y="174">USB_P</text>
<text x="98.8" y="176.5">USB_N</text>
<text x="114" y="175.3">USB_N</text>
<text x="159.7" y="174">+3V3</text>
<text x="159.7" y="176.5">3V3_SENSOR</text>
<text x="159.7" y="179.1">1V8_SENSOR</text>
<text x="184.4" y="174">+3V3</text>
<text x="184.4" y="176.5">3V3_SENSOR</text>
<text x="184.4" y="179.1">1V8_SENSOR</text>
<text x="35.7" y="181.6">+3V3</text>
<text x="159.7" y="181.6">GND</text>
<text x="184.4" y="181.6">GND</text>
</g>
<g font-size="2.3" fill="#000080">
<text x="32.7" y="29.4">J1</text>
<text x="73.4" y="31.9">R2</text>
<text x="73.4" y="34.5">R3</text>
<text x="86" y="31.9">5.1K</text>
<text x="86" y="34.5">5.1K</text>
<text x="125.5" y="34.5">FB1</text>
<text x="148.3" y="34.5">F1</text>
<text x="149.6" y="39.6">C8</text>
<text x="155.9" y="39.6">100nF</text>
<text x="149.6" y="42.1">C9</text>
<text x="155.9" y="42.1">0.01uF</text>
<text x="232.2" y="43.4">U2</text>
<text x="223.5" y="53">C13</text>
<text x="260.6" y="49.2">C17</text>
<text x="268.3" y="48.9">C18</text>
<text x="223.5" y="56.5">10uF</text>
<text x="232.2" y="58.6">LR1107G-33-AB3-C-R</text>
<text x="260.4" y="55.3">100uF</text>
<text x="268" y="55">100uF</text>
<text x="32.7" y="62.4">TYPE-C-31-M-12</text>
<text x="125.5" y="62.4">FB2</text>
<text x="150.9" y="62.4">F2</text>
<text x="149.6" y="70">C11</text>
<text x="149.6" y="67.5">C10</text>
<text x="155.9" y="70">0.01uF</text>
<text x="155.9" y="67.5">100nF</text>
<text x="20" y="76.3">D1</text>
<text x="59.4" y="72.5">R1</text>
<text x="63.2" y="76.3">C4</text>
<text x="69.5" y="76.3">4.7nF</text>
<text x="74.6" y="72.5">1M</text>
<text x="24.8" y="88">SP0503BAHTG</text>
<text x="16.2" y="113.1">L1</text>
<text x="28.9" y="113.1">10uH</text>
<text x="58.1" y="110.6">U1</text>
<text x="239.8" y="111.8">U3</text>
<text x="17.1" y="118.3">C1</text>
<text x="34.5" y="116.9">C3</text>
<text x="41.6" y="115.7">100nF</text>
<text x="41.8" y="117.7">C2</text>
<text x="91.4" y="117.7">C5</text>
<text x="100.3" y="116.9">C6</text>
<text x="136.9" y="118.2">FB3</text>
<text x="195.3" y="114.4">FB4</text>
<text x="198.1" y="119">C14</text>
<text x="215.9" y="118.7">C16</text>
<text x="223.8" y="119">C15</text>
<text x="271.8" y="118.7">C19</text>
<text x="279.4" y="118.5">C20</text>
<text x="17.1" y="120.9">10uF</text>
<text x="34.2" y="120.5">10uF</text>
<text x="58.1" y="125.8">XC6220B331MR-G</text>
<text x="91.1" y="121.5">100nF</text>
<text x="100" y="120.5">10uF</text>
<text x="137.6" y="124.5">C7</text>
<text x="159.2" y="124.5">C12</text>
<text x="197.8" y="122.5">100nF</text>
<text x="215.6" y="121.8">10uF</text>
<text x="223.5" y="122.5">100nF</text>
<text x="271.5" y="122.5">100nF</text>
<text x="279.2" y="122">10uF</text>
<text x="137.6" y="127.1">100nF</text>
<text x="159.2" y="127.1">100nF</text>
<text x="239.8" y="127.1">XC6228D182VR-G</text>
<text x="22.5" y="165.1">P1</text>
<text x="22.5" y="170.2">P2</text>
<text x="22.5" y="175.3">P3</text>
<text x="22.5" y="180.3">P4</text>
</g>
<g font-size="2.3" fill="#0b5394">
<text x="119.1" y="80.1">F1 -&gt; Hold=1A Trip=2A Rmax=0.23</text>
<text x="119.1" y="82.7">F2 -&gt; Hold=2A Trip=3.5A Rmax=0.08</text>
<text x="218.2" y="80.1">Est. Consumptions:</text>
<text x="218.2" y="82.7">Idle: 160 mA</text>
<text x="119.1" y="85.2">FB1-&gt; 3A 25mohm 120ohm@100MHz</text>
<text x="119.1" y="87.7">FB2-&gt; 3.5A 25mohm 120ohm@100MHz</text>
<text x="218.2" y="85.2">Max: 1050mA (worst case!)</text>
</g>
<g font-size="1.8">
<text x="259.7" y="48.2" transform="rotate(-90 259.7 48.2)">1</text>
<text x="267.3" y="48.2" transform="rotate(-90 267.3 48.2)">1</text>
<text x="259.7" y="56.9" transform="rotate(-90 259.7 56.9)">2</text>
<text x="267.3" y="56.9" transform="rotate(-90 267.3 56.9)">2</text>
<text x="56.3" y="113.2">1</text>
<text x="79.5" y="113.2">5</text>
<text x="56.3" y="118.3">3</text>
<text x="56.2" y="120.8">4</text>
<text x="79.5" y="120.8">2</text>
</g>
</svg>
